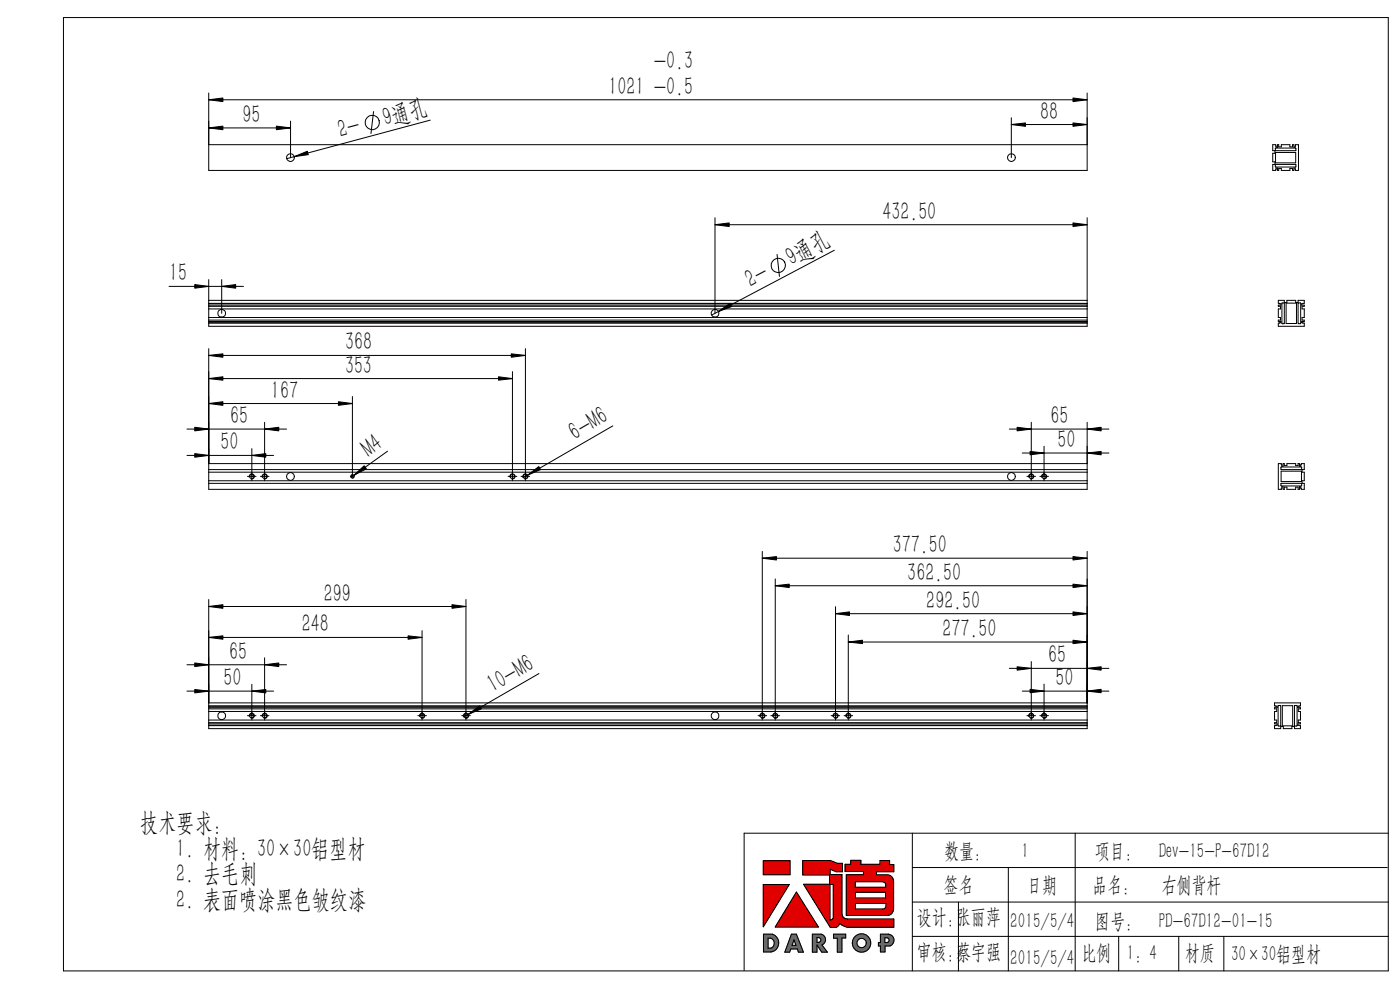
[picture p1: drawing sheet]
<svg xmlns="http://www.w3.org/2000/svg" width="297mm" height="210mm" viewBox="0 0 297 210" stroke-linecap="round" stroke-linejoin="round" font-family="sans-serif">
<g fill="none" stroke="#000" stroke-width=".21">
<path d="M13.5 3.7h281v202.3h-281zM44.3 19.7v16.5h186.3v-16.5M44.3 30.7h186.3M44.3 27.1h17.3M44.3 21.2h186.3M61.6 25.7v7.7M79.2 23.7l-.5 4.6M91.3 25.5l-30.5 8.2M214.5 25v8.4M214.5 26.4h16.1M270 30.7h.6l.1 .5h.3v-.5h.3v.5h.5v-.5h1.8v.5h.6v-.5h.3v.5h.2l.1-.5h.7v5.5h-.7l-.1-.6h-.2v.6h-.3v-.5h-.6v.5h-1.8v-.5h-.5v.5h-.3v-.6h-.3l-.1 .6h-.6v-1.3h.5v-.6h-.5v-1.8h.5v-.5h-.5zM270.6 31.5l4.3-.1v.6h-4.3z"/>
<path d="M270.6 34.9h4.3v.5h-4.3zM270.6 32.3h4.3v2.2h-4.3zM47 59.3v7.2M151.7 46.2v20.3M151.7 47.7h78.9M164.8 54l.6 4.6M177 53.1l-26 13.7M230.6 46.2v23h-186.3v-9.9M35.9 60.7h15.7M44.3 74v29.8h186.3v-14.2M44.3 64.3h186.3M44.3 63.7h186.3"/>
<path d="M44.3 64.7h186.3M44.3 65h186.3M44.3 65.5h186.3M44.3 67.4h186.3M44.3 68.2h186.3M44.3 67.9h186.3M44.3 68.5h186.3M44.3 64.4h186.3M44.3 75.4h67.2M108.7 78.8v23.2M111.5 74v28M271.2 63.7h1.3v.5h.5v-.5h1.9v.5h.5v-.5h1.3v.6l-.6 .1v.3h.6v.3h-.5v.5h.5v1.9h-.5v.5h.5v.3h-.6v.3h.6v.7h-5.5v-.7h.5v-.3h-.5v-.3h.5v-.5h-.5v-1.9h.5v-.5h-.5v-.3h.5v-.3l-.5-.1z"/>
<path d="M271.9 64.3h.6l-.1 4.4-.5-.1zM272.8 64.3h2.2v4.3h-2.2zM275.4 64.3h.5v4.4l-.5-.1zM39.7 96.6h18.3M39.7 91h21.1M44.3 98.3h186.3M44.3 99.6h186.3M44.3 85.6h30.5M44.3 80.3h64.4M53.4 95.2v6.8M56.1 89.6v12.4M74.8 84.1v16.9"/>
<path d="M82.2 95.7l-7.7 5.6M130 90.3l-19 11M214.1 91h21.1M216.9 96.1h18.3M218.8 89.6v12.4M221.5 94.7v7.3M271.2 98.3h.6l.1 .6h.3v-.6h.3v.5h.5v-.5h1.9v.5h.5v-.5h.3v.6h.2l.2-.6h.6v1.3h-.5v.6h.5v1.8h-.5v.5h.5v1.3h-.6l-.2-.5h-.2v.5h-.3v-.5h-.5v.5h-1.9v-.5h-.5v.5h-.3v-.5h-.3l-.1 .5h-.6zM271.7 99.1h4.4v.5h-4.3zM271.8 99.9h4.3v2.3h-4.3zM44.3 100.2h186.3M44.3 102h186.3M44.3 102.5h186.3"/>
<path d="M52.5 101h1.8M52.9 101.2a.55 .55 0 0 1 .5-.7 .55 .55 0 0 1 .5 .6 .55 .55 0 0 1-.6 .5M55.2 101h1.9M55.6 101.2a.55 .55 0 0 1 .5-.7 .55 .55 0 0 1 .6 .6 .55 .55 0 0 1-.7 .5M74.4 101.2a.37 .37 0 0 1 .3-.5 .37 .37 0 0 1 .5 .4 .37 .37 0 0 1-.5 .3M107.8 101h1.8M108.2 101.2a.54 .54 0 0 1 .5-.7 .54 .54 0 0 1 .6 .6 .54 .54 0 0 1-.7 .5M110.5 101h1.9M110.9 101.2a.55 .55 0 0 1 .5-.7 .55 .55 0 0 1 .6 .6 .55 .55 0 0 1-.7 .5M161.7 117v35.7M161.7 118.4h68.9M217.8 101h1.9"/>
<path d="M218.2 101.2a.55 .55 0 0 1 .5-.7 .55 .55 0 0 1 .6 .6 .55 .55 0 0 1-.7 .5M220.6 101h1.8M221 101.2a.54 .54 0 0 1 .5-.7 .54 .54 0 0 1 .5 .6 .54 .54 0 0 1-.6 .5M230.6 117v37.6h-186.3v-27.4M271.7 102.6l4.4-.1v.5l-4.3 .1zM44.3 135.2h45.2M44.3 128.7h54.5M56.1 139.5v13.2M89.5 133.8v18.9M98.8 127.2v25.5M164.5 122.8v29.9M164.5 124.2h66.1"/>
<path d="M177.2 128.7v24M177.2 130.2h53.4M180 134.7v18M180 136.2h50.6M39.7 141h21.1M39.7 146.6h18.3M44.3 149.1h186.3M44.3 149.7h186.3M44.3 150.4h186.3M44.3 150.1h186.3M44.3 150.9h186.3M44.3 152.7h186.3"/>
<path d="M44.3 153.3h186.3M44.3 153.5h186.3M44.3 153.9h186.3M44.3 149.8h186.3M44.3 153.8h186.3M52.5 151.8h1.8M52.9 152a.55 .55 0 0 1 .5-.7 .55 .55 0 0 1 .5 .6 .55 .55 0 0 1-.6 .5M53.4 145.2v7.5M55.2 151.8h1.9M55.6 152a.55 .55 0 0 1 .5-.7 .55 .55 0 0 1 .6 .6 .55 .55 0 0 1-.7 .5M88.6 151.8h1.9M89 152a.54 .54 0 0 1 .5-.7 .54 .54 0 0 1 .6 .6 .54 .54 0 0 1-.7 .5"/>
<path d="M98 151.8h1.8M98.3 152a.54 .54 0 0 1 .5-.7 .54 .54 0 0 1 .6 .6 .54 .54 0 0 1-.7 .5M114.3 142.9l-15.9 9.2M160.8 151.8h1.8M161.2 152a.54 .54 0 0 1 .5-.7 .54 .54 0 0 1 .6 .6 .54 .54 0 0 1-.7 .5M163.5 151.8h1.9M164 152a.54 .54 0 0 1 .4-.7 .54 .54 0 0 1 .6 .6 .54 .54 0 0 1-.7 .5M176.3 151.8h1.8M176.7 152a.55 .55 0 0 1 .5-.7 .55 .55 0 0 1 .6 .6 .55 .55 0 0 1-.7 .5M179.1 151.8h1.8M179.5 152a.55 .55 0 0 1 .4-.7 .55 .55 0 0 1 .6 .6 .55 .55 0 0 1-.7 .5M214.1 141.8h21.1"/>
<path d="M216.9 146.6h18.3M217.8 151.8h1.9M218.2 152a.55 .55 0 0 1 .5-.7 .55 .55 0 0 1 .6 .6 .55 .55 0 0 1-.7 .5M218.8 140.3v12.4M220.6 151.8h1.8M221 152a.54 .54 0 0 1 .5-.7 .54 .54 0 0 1 .5 .6 .54 .54 0 0 1-.6 .5M221.5 145.1v7.6M270.4 149.1h5.5v.6l-.6 .1v.3h.6v.3h-.5v.5h.5v1.8h-.5v.6h.5v.2h-.6v.3l.6 .1v.7h-1.3v-.5h-.5v.5h-1.9v-.5h-.5v.5h-1.3v-.7l.5-.1v-.3h-.5v-.2h.4v-.6h-.4v-1.8h.4v-.5h-.4v-.3h.5v-.3l-.5-.1zM271.1 149.6l.6 .1v4.3h-.6zM272 149.7h2.2v4.3h-2.2zM274.6 149.6l.6 .1-.1 4.3h-.5zM193.5 176.7v29.3"/>
<path d="M228.1 176.7v29.3M294.5 176.7h-136.6v29.2M161.9 182.6h5.7v2.9h-5.7zM161.9 187.6h5.5l-5.5 9zM162 198.2h1.9a1.95 1.95 0 0 1 1.3 2 1.95 1.95 0 0 1-1.6 1.7h-1.6zM162.9 199a1.08 1.08 0 0 1 1.4 1.1 1.08 1.08 0 0 1-1.4 1zM167.9 198.2h1.1l1.4 3.8h-1l-.2-.7h-1.4l-.3 .7h-1zM168.4 199.3l.5 1.2h-.9zM169 189.2l4.6 7.4h-9.1zM170.3 182.5h5.8l1.5 .6h1.1v1.8h-1.3l-1.3-.5v1.1h2.5v8.3a1.16 1.16 0 0 0 1.1 1.1h9.9v1.8h-9.9l-1.6-.8-.6 .7-1.4 .1-5.6-9.1h5.5v-2h-5.7zM172.3 198.2h1.9a1.2 1.2 0 0 1 .9 1 1.2 1.2 0 0 1-.7 1.2l1.1 1.6h-1.2l-1-1.6v1.6h-1zM173.3 198.9h.4a.52 .52 0 0 1 .5 .5 .52 .52 0 0 1-.5 .5h-.4z"/>
<path d="M176.1 187.6h.7v7.1l-.4 .5h-.3zM176.8 198.2h2.6v.8h-.8v3h-1v-3h-.8zM179.3 183.3h1.2v-.8h2.1v.8h4.1v-.8h2v.9h.9v1.5h-3.7v.7h2.3a1.37 1.37 0 0 1 1.4 1.3v5.9a1.37 1.37 0 0 1-1.4 1.4h-8.7v-8.7h3.7v-.6h-3.9zM181.4 187h5.8a.73 .73 0 0 1 .7 .7v.5h-6.5zM181.5 191.6h6.5v.6a.65 .65 0 0 1-.7 .6h-5.8zM181.5 189.3h6.4v1.2h-6.4zM186.8 198.2h1.7a1.29 1.29 0 0 1 1.2 1.1 1.29 1.29 0 0 1-.9 1.4h-1.1v1.2h-.9v-1.2h-.4v-.8h.4zM187.7 198.9h.6a.52 .52 0 0 1 .3 .5 .52 .52 0 0 1-.4 .5h-.5zM193.5 198.6h101M193.5 184h100.8M193.5 191.3h101M203.3 191.3v14.7"/>
<path d="M213.9 184v22M237.3 198.6v7.4M250.1 198.6v7.4M259.6 198.6v7.4"/>
<circle cx="61.6" cy="33.4" r=".81"/>
<circle cx="79" cy="26" r="1.51"/>
<circle cx="214.6" cy="33.4" r=".82"/>
<circle cx="165.1" cy="56.3" r="1.52"/>
<circle cx="47" cy="66.4" r=".83"/>
<circle cx="151.7" cy="66.5" r=".81"/>
<circle cx="53.4" cy="101.1" r=".45"/>
<circle cx="56.2" cy="101.1" r=".45"/>
<circle cx="61.6" cy="101.1" r=".81"/>
<circle cx="74.8" cy="101.1" r=".3"/>
<circle cx="108.7" cy="101.1" r=".46"/>
<circle cx="111.4" cy="101.1" r=".45"/>
<circle cx="214.6" cy="101.1" r=".82"/>
<circle cx="218.8" cy="101.1" r=".45"/>
<circle cx="221.5" cy="101.1" r=".46"/>
<circle cx="47" cy="151.8" r=".83"/>
<circle cx="53.4" cy="151.8" r=".46"/>
<circle cx="56.2" cy="151.8" r=".45"/>
<circle cx="89.6" cy="151.8" r=".45"/>
<circle cx="98.9" cy="151.8" r=".45"/>
<circle cx="151.7" cy="151.8" r=".82"/>
<circle cx="161.7" cy="151.8" r=".45"/>
<circle cx="164.5" cy="151.8" r=".46"/>
<circle cx="177.3" cy="151.8" r=".46"/>
<circle cx="180" cy="151.8" r=".45"/>
<circle cx="218.8" cy="151.8" r=".46"/>
<circle cx="221.5" cy="151.8" r=".45"/>
<circle cx="182.8" cy="200" r="1.97"/>
<circle cx="182.8" cy="200" r=".99"/>
</g>
<g fill="#6a6a6a" stroke="#6a6a6a" stroke-width=".21">
<path d="M162 198.2v3.7l2-.1 .7-.5 .4-.7a1.9 1.9 0 0 0-1.2-2.4zM162.9 199l.8 .1 .6 .7-.2 .9-.5 .4h-.7z" fill-rule="evenodd"/>
<path d="M167.9 198.2l-1.4 3.8h1l.3-.7h1.4l.2 .7h1l-1.4-3.8zM168.4 199.3l.5 1.2h-.9z" fill-rule="evenodd"/>
<path d="M172.3 198.2v3.8h1v-1.6l1 1.6h1.2l-1.1-1.6 .5-.4 .2-.3v-.6l-.2-.5-.6-.4zM173.3 198.9h.5l.3 .2 .1 .3-.3 .4-.6 .1z" fill-rule="evenodd"/>
<path d="M176.8 198.2h2.6v.8h-.8v3h-1v-3h-.8z" fill-rule="evenodd"/>
<path d="M180.8 200a1.95 1.95 0 0 0 3.9 0 1.95 1.95 0 0 0-3.9 0zM181.8 200a1 1 0 0 1 2 0 1 1 0 0 1-2 0z" fill-rule="evenodd"/>
<path d="M186.8 198.2v1.7h-.4v.8h.4v1.2h.9v-1.2h1.1l.5-.3 .3-.6v-.7l-.2-.4-.6-.5zM187.7 198.9h.6l.3 .2v.4l-.1 .3-.8 .1z" fill-rule="evenodd"/>
</g>
<g fill="#e10000" stroke="#e10000" stroke-width=".21">
<path d="M161.9 187.6h5.5l-5.5 9z"/>
<path d="M169 189.2l4.6 7.4h-9.1z"/>
<path d="M161.9 182.6h5.7v2.9h-5.7z" fill-rule="evenodd"/>
<path d="M170.3 182.5v3.1h5.7v2h-5.5l5.6 9.1h1.2l.6-.4a.3 .3 0 0 1 .3-.4 .3 .3 0 0 1 .3 .3l1.2 .5h9.9v-1.8h-10.1l-.5-.2-.4-.8v-8.4h-2.5v-1.1l1.3 .5h1.3v-1.8h-1.1l-1.5-.6zM176.1 187.6h.7v7.1l-.4 .5h-.3z" fill-rule="evenodd"/>
<path d="M181.5 189.3h6.4v1.2h-6.4zM179.3 183.3v1.6h3.9v.6h-3.7v8.7h8.9l.6-.3 .3-.3 .3-.6-.1-6.5-.3-.5-.7-.4h-2.6v-.7h3.7v-1.5h-.9v-.9h-2v.8h-4.1v-.8h-2.1v.8zM181.4 187h5.9l.5 .4 .1 .8h-6.5zM181.5 191.6h6.5v.8l-.5 .4h-6z" fill-rule="evenodd"/>
</g>
<g fill="#000" stroke="#000" stroke-width=".21">
<path d="M44.3 21.2l3-.4v.7zM44.3 27.1l3-.3v.7zM58.6 26.8l3 .3-3 .4zM62.4 33.2l2.8-1.1 .2 .7zM214.5 26.4l3.1-.3v.7zM227.6 26.1l3 .3-3 .4zM227.6 20.8l3 .4-3 .3zM151.7 47.7l3-.4v.7zM227.6 47.3l3 .4-3 .3zM41.3 60.4l3 .3-3 .4zM44.3 75.4l3-.3v.7zM47 60.7l3-.3v.7z"/>
<path d="M108.5 75.1l3 .3-3 .4zM152.4 66.1l2.5-1.8 .3 .7zM44.3 85.6l3-.4v.8zM41.3 96.2l3 .4-3 .4zM41.3 90.6l3 .4-3 .4zM44.3 80.3l3-.4v.7zM53.4 96.6l3-.4v.8zM56.1 91l3-.4v.8zM71.8 85.2l3 .4-3 .4zM105.7 79.9l3 .4-3 .3zM215.8 90.6l3 .4-3 .4zM218.5 95.8l3 .3-3 .4z"/>
<path d="M230.6 96.1l3-.3v.7zM230.6 91l3-.4v.8zM75.1 100.8l2.2-2 .4 .6zM111.9 100.8l2.4-1.8 .4 .6zM161.7 118.4l3-.3v.7zM227.6 118.1l3 .3-3 .4zM44.3 135.2l3-.3v.7zM44.3 128.7l3-.4v.7zM86.6 134.9l2.9 .3-2.9 .4zM95.9 128.3l2.9 .4-2.9 .3zM164.5 124.2l2.9-.3v.7zM177.2 130.2l3-.4v.8z"/>
<path d="M180 136.2l3-.4v.7zM227.6 135.8l3 .4-3 .3zM227.6 129.8l3 .4-3 .4zM227.6 123.9l3 .3-3 .4zM41.3 140.6l3 .4-3 .4zM41.3 146.3l3 .3-3 .4zM53.4 146.6l3-.3v.7zM56.1 141l3-.4v.8zM99.3 151.6l2.4-1.9 .4 .7zM215.8 141.4l3 .4-3 .4zM218.5 146.2l3 .4-3 .3zM230.6 146.6l3-.4v.7z"/>
<path d="M230.6 141.8l3-.4v.8z"/>
</g>
<g font-size="5.5">
<text x="138.7" y="14.6">-0.3</text>
<text x="129.1" y="20.1">1021 -0.5</text>
<text x="51.4" y="26.1">95</text>
<text x="72.3" y="29.3" transform="rotate(-15 72.3 29.3)">2-</text>
<text x="81.7" y="26.7" transform="rotate(-15 81.7 26.7)">9通孔</text>
<text x="220.7" y="25.4">88</text>
<text x="187.2" y="46.6">432.50</text>
<text x="35.9" y="59.7">15</text>
<text x="167.9" y="56.4" transform="rotate(-28 167.9 56.4)">9通孔</text>
<text x="159.3" y="61" transform="rotate(-28 159.3 61)">2-</text>
<text x="73.2" y="74.3">368</text>
<text x="73.2" y="79.2">353</text>
<text x="48.8" y="90">65</text>
<text x="57.5" y="84.5">167</text>
<text x="222.9" y="90">65</text>
<text x="46.8" y="95.5">50</text>
<text x="122" y="93.5" transform="rotate(-30 122 93.5)">6-M6</text>
<text x="224.3" y="95">50</text>
<text x="78.3" y="97.1" transform="rotate(-36 78.3 97.1)">M4</text>
<text x="189.4" y="117.3">377.50</text>
<text x="192.5" y="123.2">362.50</text>
<text x="68.7" y="127.6">299</text>
<text x="196.5" y="129.1">292.50</text>
<text x="64" y="134.2">248</text>
<text x="199.9" y="135.1">277.50</text>
<text x="48.6" y="140">65</text>
<text x="222.4" y="140.7">65</text>
<text x="47.4" y="145.5">50</text>
<text x="104.6" y="147" transform="rotate(-30 104.6 147)">10-M6</text>
<text x="223.9" y="145.5">50</text>
<text x="29.8" y="176.2">技术要求:</text>
<text x="37.4" y="181.7">1. 材料: 30×30铝型材</text>
<text x="37.4" y="187.2">2. 去毛刺</text>
<text x="37.4" y="192.7">2. 表面喷涂黑色皱纹漆</text>
</g>
<g font-size="4.6">
<text x="200.3" y="182">数量：</text>
<text x="216.7" y="182">1</text>
<text x="232.3" y="182">项目：</text>
<text x="245.8" y="182">Dev-15-P-67D12</text>
<text x="200.2" y="189.2">签名</text>
<text x="217.9" y="189.2">日期</text>
<text x="231.7" y="189.2">品名：</text>
<text x="246.4" y="189.2">右侧背杆</text>
<text x="194.5" y="196">设计：张丽萍</text>
<text x="214.3" y="196.8">2015/5/4</text>
<text x="232.3" y="196.8">图号：</text>
<text x="245.8" y="196.8">PD-67D12-01-15</text>
<text x="194.5" y="203.3">审核：蔡宇强</text>
<text x="229.4" y="203.6">比例</text>
<text x="239.1" y="203.6">1：4</text>
<text x="251.4" y="203.6">材质</text>
<text x="261.1" y="203.9">30×30铝型材</text>
<text x="214.3" y="204.7">2015/5/4</text>
</g>
</svg>
